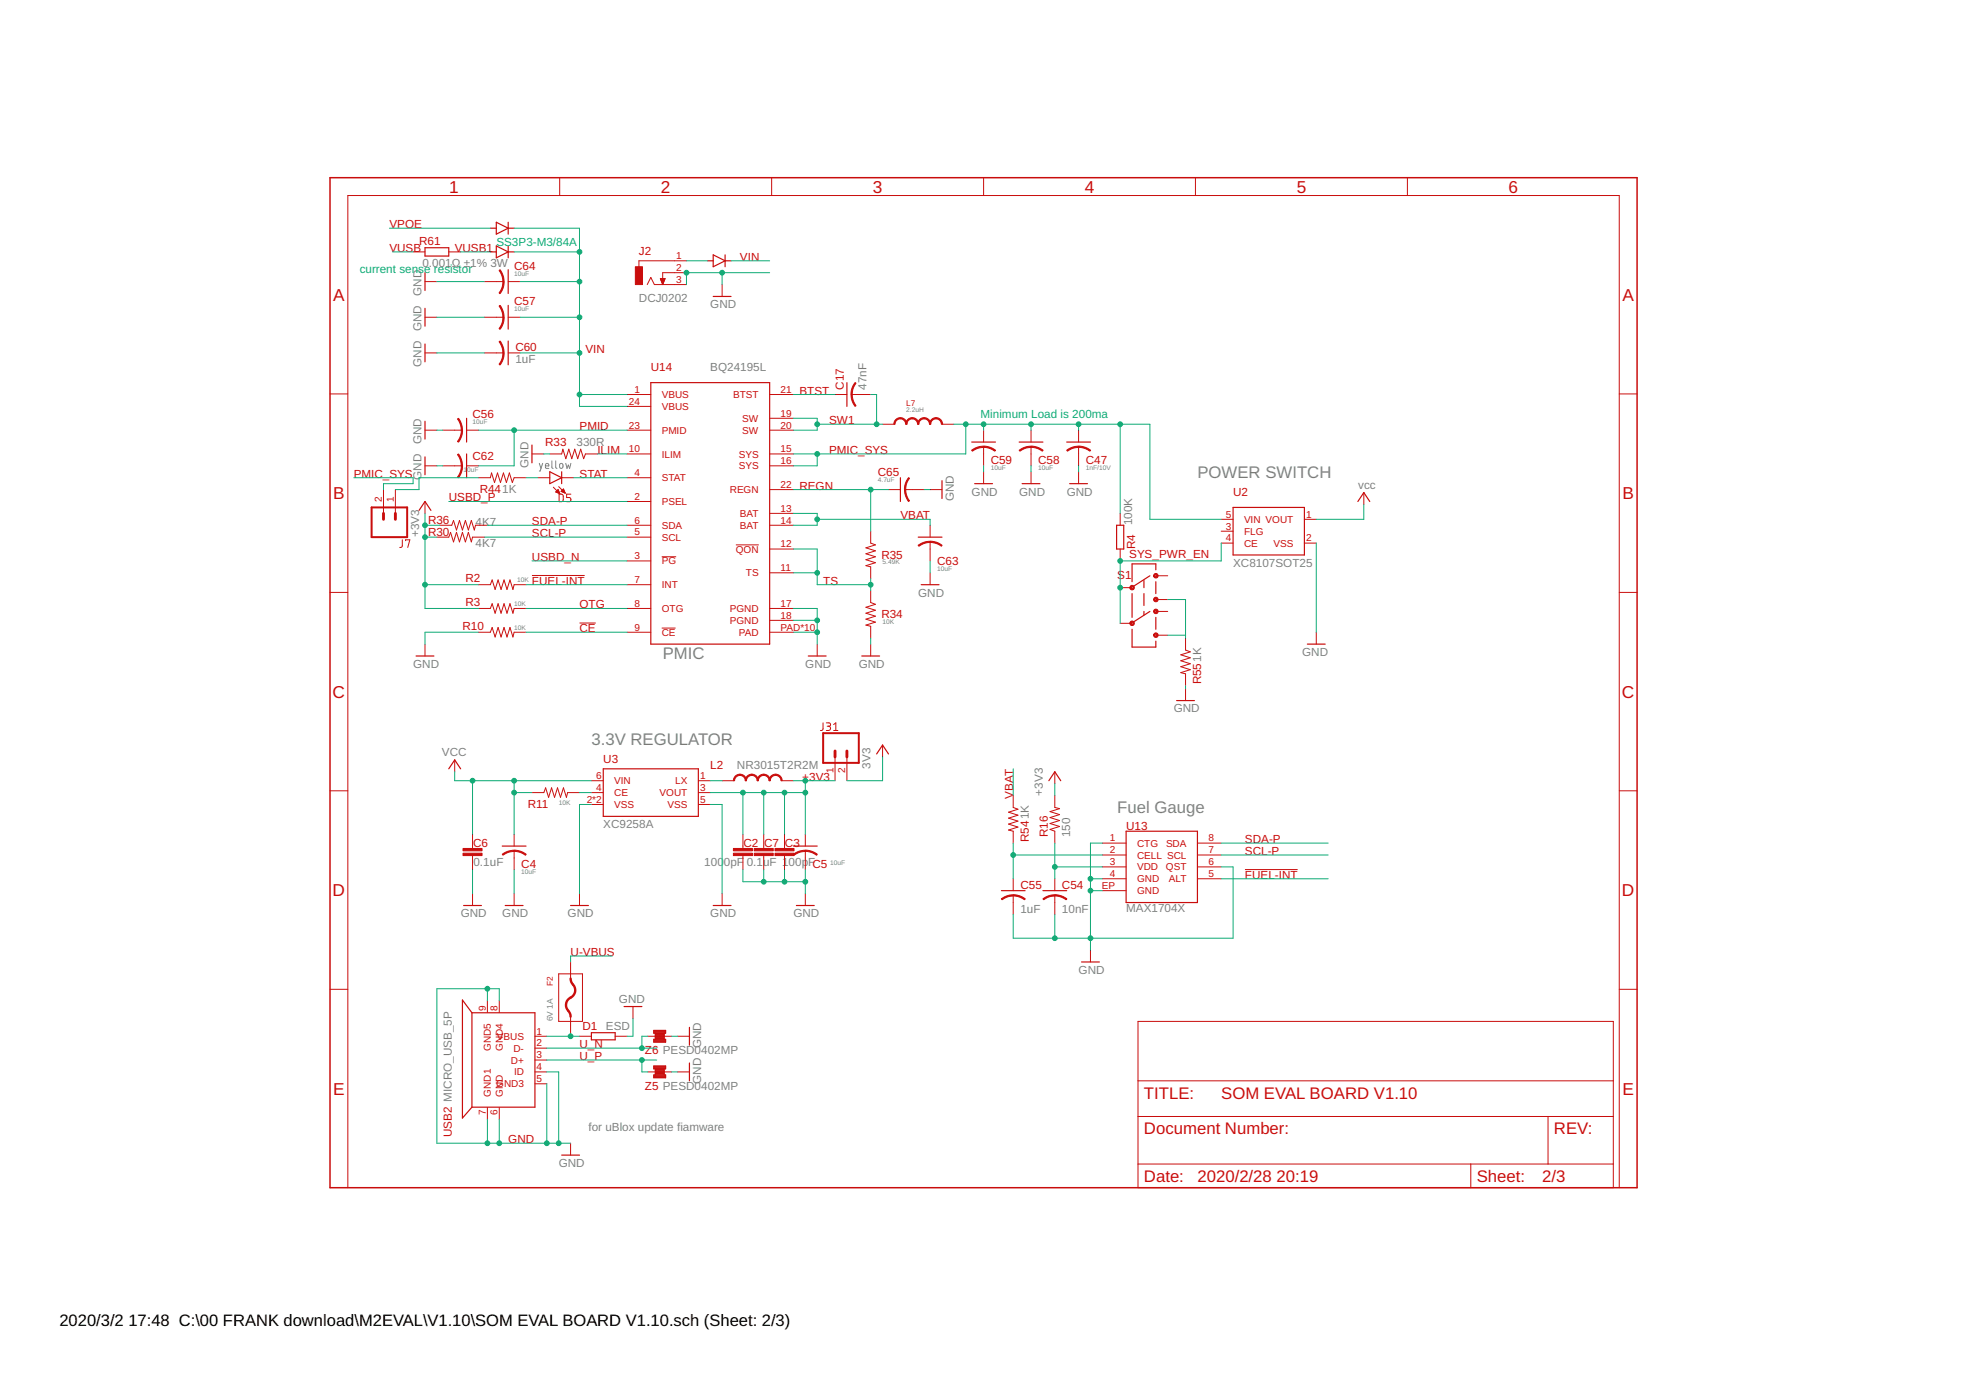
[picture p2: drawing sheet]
<svg xmlns="http://www.w3.org/2000/svg" width="420mm" height="297mm" viewBox="0 0 420 297" stroke-linecap="round" stroke-linejoin="round" font-family="sans-serif">
<path d="M115.3 99l.3 1.1M116 99l-.6 1.6h-.1M116.6 99.6h.7a.38 .38 0 0 0-.3-.5 .38 .38 0 0 0-.4 .3v.6l.7 .1M117.9 98.5v1.3l.3 .3M118.8 98.5v1.3l.2 .3M119.7 99.1h.5l.1 .6a.36 .36 0 0 1-.3 .4 .36 .36 0 0 1-.4-.4zM120.9 99l.3 1.1 .3-.7 .2 .7 .3-1.1" fill="none" stroke="#808080" stroke-width=".21"/>
<g fill="none" stroke="#c90d0c" stroke-width=".21">
<path d="M119.6 38v3.8M164.9 38v3.8M210.2 38v3.8M255.5 38v3.8M300.8 38v3.8M88.3 53.8h2.5M95.9 53.8h2.5M141.1 59.5h1l-.5 1.3zM141.1 59.6h1M141.2 59.7h.9M141.2 59.8h.8M141.3 59.9h.7"/>
<path d="M146.7 55.7h-10.2v1.3M146.7 58.3h-5.1v2.5M90.8 75.4h2.6M90.8 67.8h2.6M90.8 60.2h2.6M103.5 75.4h4.1M103.5 67.8h4.1M103.5 60.2h4.1M108.6 75.4h2.5M108.6 67.8h2.5M108.6 60.2h2.5M138.3 60.8l.8-1.5 .7 1.5h6.9"/>
<path d="M141.3 60h.6M141.4 60.2h.5M141.4 60.3h.4M141.5 60.4h.3M141.5 60.5h.2M141.6 60.7h.1M141.6 60.8h.1M154.3 60.8v2.6M70.5 84.2h3.8M90.8 99.5h2.6M90.8 91.9h2.6M94.6 99.5h4.1"/>
<path d="M94.6 91.9h4.1M99.7 99.5h2.6M99.7 91.9h2.6M113.7 97h2.5M117.5 97h2.5l.3-1 .6 2 .7-2 .6 2 .6-2 .7 2 .6-2 .6 2 .4-1h2.6M134 84.3h5.1M134 86.8h5.1M134 97h5.1M134 91.9h5.1M164.5 84.3h5.1M164.5 97h5.1M164.5 99.5h5.1"/>
<path d="M164.5 89.4h5.1M164.5 91.9h5.1M178.5 84.3h2.5M182 84.3h4.1M188.6 90.7h2.6M201.3 90.7h2.6M210.2 91.9v2.6M210.2 95.5v4M220.3 91.9v2.6M220.3 95.5v4M230.5 91.9v2.6M230.5 95.5v4"/>
<path d="M346.1 84.2h3.8M82 104.6v5.1M84.5 104.6v5.1M86 115.4v1.4l-.6 .2M86.7 115.5v-.1h.9l-.5 1.6M90.8 107.2v2.5M93.4 114.8h2.5l.4-1 .6 2 .7-2 .6 2 .6-2 .7 2 .6-2 .6 2 .3-1h2.5M94 112.2h2.5l.4-1 .7 2.1 .6-2.1 .6 2.1 .7-2.1 .6 2.1 .6-2.1 .7 2.1 .2-1.1h2.6M102.3 102.1h2.5l.3-1 .6 2 .6-2 .7 2 .6-2 .6 2 .7-2 .6 2 .4-1h2.5M115 102.1h2.5M118.3 104.1l1.4 1.4M118.8 105.1l.5-.5 .4 .9z"/>
<path d="M118.9 105.2h.6M118.9 105.1h.6M119 104.9h.4M119.1 104.8h.3M119.1 105.3h.5M119.2 104.7h.1M119.4 104l1.4 1.4M119.4 105.4h.2M119.5 105.6h.6l.3 .3v1l-.3 .3h-.6zM119.9 105l.5-.5 .4 .9zM120 104.9h.6M120 105.1h.6"/>
<path d="M120 102.1h2.6M120.1 104.8h.4M120.2 104.7h.3M120.3 105.2h.4M120.4 104.6h.1M120.6 105.3h.2M122 105.6h-.9v.7h.5a.45 .45 0 0 1 .4 .5 .45 .45 0 0 1-.4 .4h-.5M134 107.2h5.1M134 119.9h5.1M134 102.1h5.1M134 114.8h5.1M134 112.2h5.1"/>
<path d="M141.4 119h3.1M157.3 116.4h4.9M164.5 112.2h5.1M164.5 117.3h5.1M164.5 109.7h5.1M164.5 104.6h5.1M186.1 113.5v2.6l1 .3-2 .7 2 .6-2 .6 2 .7-2 .6 2 .6-2 .7 1 .2v2.6M189.9 104.6h2.5M193.4 104.6h4.1M198.8 104.6h2.5M198.8 112.2v2.6M198.8 115.8v4.1"/>
<path d="M210.2 100.8v2.6M220.3 100.8v2.6M230.5 100.8v2.6M239.4 109.7v2.5M239.4 117.3v2.6M261 111h2.5M261 113.5h2.5M261 116.1h2.5M278.8 111h2.5M278.8 116.1h2.5M291.5 105.3v2.5M70.5 126.6h3.8"/>
<path d="M90.8 137.6v2.6M102.3 124.9h2.5l.4-1 .6 2.1 .6-2.1 .7 2.1 .6-2.1 .7 2.1 .6-2.1 .6 2.1 .3-1.1h2.5M102.3 130h2.5l.4-1 .6 2 .6-2 .7 2 .6-2 .7 2 .6-2 .6 2 .3-1h2.5M102.3 135.1h2.5l.4-1 .6 2 .6-2 .7 2 .6-2 .7 2 .6-2 .6 2 .3-1h2.5M113.7 123h11.2M123.8 133.1h3.5M134 124.9h5.1M134 130h5.1M134 135.1h5.1M141.4 134.2h3M164.5 130h5.1M164.5 135.1h5.1"/>
<path d="M164.5 122.4h5.1M164.5 132.6h5.1M174.6 137.6v2.6M186.1 126.2v2.6l1 .3-2 .7 2 .6-2 .6 2 .7-2 .6 2 .6-2 .7 1 .2v2.6M186.1 137.6v2.6M198.8 122.4v2.5M239.4 125.6h2.5M239.4 133.2h2.5M247 123h2.6M247 128.1h2.6M247 130.7h2.6M247 135.7h2.6"/>
<path d="M253.4 136.4v2.5l1 .4-2.1 .6 2.1 .7-2.1 .6 2.1 .6-2.1 .7 2.1 .6-2.1 .6 1.1 .3v2.5M281.3 135.1v2.5M346.1 126.6h3.8M175.9 154.5v1.4l-.2 .2h-.4M176.6 154.5h.5a.36 .36 0 0 1 .4 .3 .36 .36 0 0 1-.4 .4h-.3M177.1 155.2a.46 .46 0 0 1 .4 .4 .46 .46 0 0 1-.4 .5h-.5M178.2 156.1h.9M178.2 154.8l.4-.3v1.6M188.6 159.2v2.6M253.4 147.2v2.5M70.5 169h3.8M97.2 162.4v2.5"/>
<path d="M101 178.3v3M109.9 178.3v2.5M113.7 169.4h2.5l.4-1 .6 2 .7-2 .6 2 .6-2 .7 2 .6-2 .7 2 .2-1h2.5M126.4 166.8h2.5M126.4 169.4h2.5M126.4 171.9h2.5M149.2 166.8h2.6M149.2 169.4h2.6M149.2 171.9h2.6M154.3 166.8h2.6M158.8 178.3v3M163.2 178.3v3"/>
<path d="M167 166.8h2.6M167.7 178.3v3M172.1 178.3v2.5M178.5 161.8v5M181 161.8v5M216.5 170v2.6l1.1 .3-2.1 .7 2.1 .6-2.1 .6 2.1 .7-2.1 .6 2.1 .6-2.1 .7 1 .2v2.6M225.4 170v2.6l1 .2-2 .6 2 .7-2 .6 2 .6-2 .7 2 .6-2 .6 1 .4v2.6M225.4 164.9v2.6M346.1 169h3.8M101 182.8v3.1M101 191v2.5M109.9 181.8v4.1"/>
<path d="M109.9 191v2.5M123.8 191v2.5M154.3 191v2.5M158.8 182.8v3.1M163.2 182.8v3.1M167.7 182.8v3.1M172.1 181.8v4.1M172.1 191v2.5M216.5 187.8v2.5M216.5 191.3v4.1M225.4 187.8v2.5M225.4 191.3v4.1"/>
<path d="M235.6 180.2h5.1M235.6 182.7h5.1M235.6 185.3h5.1M235.6 187.8h5.1M235.6 190.3h5.1M255.9 180.2h5.1M255.9 182.7h5.1M255.9 185.3h5.1M255.9 187.8h5.1M266.1 185.8h11.2M70.5 211.4h3.8M104.2 213.8v2.6"/>
<path d="M106.7 213.8v2.6M119.4 208.1h5.1v10.2h-5.1zM121.9 205.6v3.5M121.9 217.3v3.5M135.3 215.1v2.5M233 203v2.6M243.2 218.3h101.6v35.5h-101.6zM346.1 211.4h3.8M104.2 236.7v2.5M106.7 236.7v2.5M114.3 226.5h2.6M114.3 229.1h2.6"/>
<path d="M114.3 231.6h2.6M114.3 224h2.6M114.3 221.4h2.6M123.8 221.4h2.6M131.5 221.4h2.5M138.5 229.1h5M138.5 221.4h5M139.7 227.8h2.6v.6h-.4v1.3h.4v.6h-2.6v-.6h.3v-1.3h-.3zM139.7 220.2h2.6v.6h-.4v1.3h.4v.6h-2.6v-.6h.3v-1.3h-.3zM139.7 230.3h2.6M139.7 230.1h2.6M139.7 230h2.6"/>
<path d="M139.7 229.9h2.6M139.7 229.8h2.6M139.7 228.3h2.6M139.7 228.2h2.6M139.7 228.1h2.6M139.7 228h2.6M139.7 222.7h2.6M139.7 222.5h2.6M139.7 222.4h2.6M139.7 222.3h2.6M139.7 222.2h2.6M139.7 220.7h2.6"/>
<path d="M139.7 220.6h2.6M139.7 220.5h2.6M139.7 220.4h2.6M139.7 220.2h2.6M140 229.7h1.9M140 229.5h1.9M140 229.4h1.9M140 229.3h1.9M140 229.2h1.9M140 228.9h1.9M140 228.8h1.9M140 228.7h1.9"/>
<path d="M140 228.6h1.9M140 228.5h1.9M140 222.1h1.9M140 221.9h1.9M140 221.8h1.9M140 221.7h1.9M140 221.6h1.9M140 221.3h1.9M140 221.2h1.9M140 221.1h1.9M140 221h1.9M140 220.9h1.9"/>
<path d="M144.8 229.1h2.5M144.8 221.4h2.5M243.2 238.6h101.6M243.2 231h101.6M330.8 238.6v10.2M74.3 253.8v-212h271.8v212M121.9 244.3v2.5M243.2 248.8h101.6M314.3 248.8v5"/>
</g>
<path d="M70.5 38h279.4v215.8h-279.4z" fill="none" stroke="#c90d0c" stroke-width=".32"/>
<g fill="none" stroke="#c90d0c" stroke-width=".25">
<path d="M90.8 52.9h5.1v1.8h-5.1zM90.8 58.3v3.8M104.8 53.8h1.3M104.8 48.8h1.3M106.1 47.5l2.5 1.3-2.5 1.2zM106.1 52.6l2.5 1.2-2.5 1.3zM108.6 47.5v2.5M108.6 52.6v2.5M108.6 57.6v5.1M108.6 53.8h1.3M108.6 48.8h1.3M151.2 55.7h1.2"/>
<path d="M152.4 54.5l2.6 1.2-2.6 1.3zM155 54.5v2.5M155 55.7h1.2M90.8 65.9v3.8M90.8 73.5v3.8M108.6 65.3v5M108.6 72.9v5.1M152.4 63.4h3.8M90.8 90v3.8M90.8 97.6v3.9M99.7 89.4v5.1M99.7 97v5.1"/>
<path d="M113.7 95.1v3.8M139.1 81.8h25.4v55.8h-25.4zM181 81.8v5M207.7 94.5h5M217.8 94.5h5.1M228 94.5h5M89.6 109.1l1.2-1.9 1.3 1.9M117.5 100.8l2.5 1.3-2.5 1.3zM120 100.8v2.6M192.4 102.1v5.1M196.2 114.8h5.1M201.3 102.7v3.8"/>
<path d="M208.3 103.4h3.8M218.4 103.4h3.8M228.6 103.4h3.8M238.6 112.2h1.6v5.1h-1.6zM263.5 108.4h15.3v10.2h-15.3zM290.2 107.2l1.3-1.9 1.2 1.9M196.9 124.9h3.8M241.9 134.5v3.8h5.1v-1.3M241.9 126.9v5M244.5 124.1v1.5M244.5 126.9v2.5M244.5 130.7v.7"/>
<path d="M245.7 123l-3.5 2.3M245.7 130.7l-3.5 2.2M247 121.8v-1.3h-5.1v3.8M247 124.3v2.6M247 131.9v2.6M279.4 137.6h3.8M88.9 140.2h3.8M172.7 140.2h3.9M184.2 140.2h3.8M251.5 149.7h3.8M95.9 164.3l1.3-1.9 1.2 1.9M128.9 164.3h20.3v10.2h-20.3z"/>
<path d="M187.3 161.1l1.3-1.9 1.3 1.9M224.2 166.8l1.2-1.9 1.3 1.9M240.7 177.6h15.2v15.3h-15.2zM99.1 193.5h3.8M107.3 180.8h5.1M108 193.5h3.8M121.9 193.5h3.9M152.4 193.5h3.8M169.6 180.8h5M170.2 193.5h3.8M214 190.3h5.1M222.9 190.3h5.1"/>
<path d="M100.9 216.4v20.2M100.9 216.4h13.4v20.2h-13.4M100.9 216.4l-2.1-2.7v25.2l2.1-2.3M133.4 215.1h3.8M147.3 219.5v3.9M231.1 205.6h3.8M126.4 220.7h5.1v1.5h-5.1zM147.3 227.2v3.8M120 246.8h3.8"/>
</g>
<g fill="#c90d0c" stroke="#c90d0c" stroke-width=".21">
<path d="M191.4 89.7l.6-.4h.4v.2l-.5 .1-.4 .3-.2 .8h-.3l.1-.5z" fill-rule="evenodd"/>
<path d="M192.4 89.3a1.37 1.37 0 0 1 1.4 1.4h-.2l-.3-.8-.4-.3-.5-.1z" fill-rule="evenodd"/>
<path d="M194 89.7l.5-.4h.5v.2l-.5 .1-.4 .3-.3 .8h-.2v-.5z" fill-rule="evenodd"/>
<path d="M195 89.3a1.37 1.37 0 0 1 1.4 1.4h-.3l-.2-.8-.4-.3-.5-.1z" fill-rule="evenodd"/>
<path d="M196.5 89.7l.5-.4h.5v.2l-.5 .1-.4 .3-.2 .8h-.3l.1-.5z" fill-rule="evenodd"/>
<path d="M197.5 89.3a1.37 1.37 0 0 1 1.4 1.4h-.3l-.2-.8-.4-.3-.5-.1z" fill-rule="evenodd"/>
<path d="M199.1 89.7l.5-.4h.4v.2l-.5 .1-.4 .3-.2 .8h-.3l.1-.5z" fill-rule="evenodd"/>
<path d="M200 89.3a1.37 1.37 0 0 1 1.4 1.4h-.2l-.3-.8-.4-.3-.5-.1z" fill-rule="evenodd"/>
<path d="M98.6 91.9h.2v.9l-.4 1-.4 .7-.2-.2 .7-1.3z" fill-rule="evenodd"/>
<path d="M97.8 89.5l.2-.1 .4 .7 .4 1v.8h-.2l-.2-1z" fill-rule="evenodd"/>
<path d="M210.2 95.3l1.4 .3 1.2 .6-.2 .2-1.4-.7-1-.1z" fill-rule="evenodd"/>
<path d="M207.6 96.2l1.3-.6 1.3-.2v.2l-1 .1-1.4 .7z" fill-rule="evenodd"/>
<path d="M220.3 95.3l1.4 .3 1.2 .6-.1 .2-1.4-.7-1.1-.1z" fill-rule="evenodd"/>
<path d="M217.8 96.2l1.2-.6 1.3-.2v.2l-1 .1-1.3 .7z" fill-rule="evenodd"/>
<path d="M194.2 102.1l.2 .1-.7 1.4-.2 1h-.2l.2-1.3z" fill-rule="evenodd"/>
<path d="M193.3 104.6h.3l.1 1 .7 1.4-.2 .2-.7-1.2z" fill-rule="evenodd"/>
<path d="M198.8 115.7l1.3 .2 1.2 .6-.1 .2-.9-.5-1.5-.3z" fill-rule="evenodd"/>
<path d="M196.2 116.5l1.2-.6 1.4-.2v.2l-1 .2-1.4 .6z" fill-rule="evenodd"/>
<path d="M107.5 67.8h.2v.8l-.4 1.1-.5 .7-.1-.2 .7-1.4z" fill-rule="evenodd"/>
<path d="M106.7 65.4l.2-.1 .4 .7 .4 1v.8h-.2l-.2-1z" fill-rule="evenodd"/>
<path d="M107.5 60.2h.2v.8l-.4 1.1-.5 .7-.1-.2 .7-1.4z" fill-rule="evenodd"/>
<path d="M106.7 57.8l.2-.2 .4 .7 .4 1.1v.8h-.2l-.2-1z" fill-rule="evenodd"/>
<path d="M98.6 99.5h.2v.9l-.4 1-.4 .7-.2-.1 .5-.9z" fill-rule="evenodd"/>
<path d="M97.8 97.2l.2-.2 .4 .7 .4 1v.8h-.2l-.2-1z" fill-rule="evenodd"/>
<path d="M182.8 81.7l.1 .2-.5 .9-.3 1.5h-.2l.2-1.3z" fill-rule="evenodd"/>
<path d="M181.9 84.3h.2l.2 1 .6 1.4-.2 .1-.6-1.1z" fill-rule="evenodd"/>
<path d="M230.5 95.3l1.4 .3 1.2 .6-.2 .2-1.4-.7-1-.1z" fill-rule="evenodd"/>
<path d="M228 96.2l1.2-.6 1.3-.2v.2l-1 .1-1.4 .7z" fill-rule="evenodd"/>
<path d="M157.1 165.8l1-.4v.3l-.9 .4-.2 .7h-.3l.1-.4z" fill-rule="evenodd"/>
<path d="M158.1 165.4a1.37 1.37 0 0 1 1.4 1.4h-.2l-.3-.7-.9-.4z" fill-rule="evenodd"/>
<path d="M159.7 165.8l1-.4v.3l-.9 .4-.3 .7h-.2v-.4z" fill-rule="evenodd"/>
<path d="M160.7 165.4a1.37 1.37 0 0 1 1.4 1.4h-.3l-.2-.7-.9-.4z" fill-rule="evenodd"/>
<path d="M162.2 165.8l1-.4v.3l-.5 .1-.4 .3-.2 .7h-.3l.1-.4z" fill-rule="evenodd"/>
<path d="M163.2 165.4a1.37 1.37 0 0 1 1.4 1.4h-.2l-.3-.7-.9-.4z" fill-rule="evenodd"/>
<path d="M164.8 165.8l1-.4v.3l-.6 .1-.3 .3-.3 .7h-.2v-.4z" fill-rule="evenodd"/>
<path d="M165.8 165.4a1.37 1.37 0 0 1 1.4 1.4h-.3l-.3-.7-.8-.4z" fill-rule="evenodd"/>
<path d="M241.6 125.2a.49 .49 0 0 1 .8 .2 .49 .49 0 0 1-.4 .7 .49 .49 0 0 1-.6-.5h.3a.24 .24 0 0 1 .3-.2 .24 .24 0 0 1 .1 .4 .24 .24 0 0 1-.4-.1l-.3-.1z" fill-rule="evenodd"/>
<path d="M246.7 122.7a.49 .49 0 0 1 .8 .1 .49 .49 0 0 1-.4 .7 .49 .49 0 0 1-.6-.5h.3a.24 .24 0 0 1 .3-.2 .24 .24 0 0 1 .1 .4 .24 .24 0 0 1-.4-.1l-.3-.1z" fill-rule="evenodd"/>
<path d="M246.7 127.7a.49 .49 0 0 1 .8 .2 .49 .49 0 0 1-.4 .7 .49 .49 0 0 1-.6-.5h.3a.23 .23 0 0 1 .3-.2 .23 .23 0 0 1 .1 .4 .23 .23 0 0 1-.4-.1l-.3-.1z" fill-rule="evenodd"/>
<path d="M246.7 130.3a.49 .49 0 0 1 .8 .2 .49 .49 0 0 1-.4 .6 .49 .49 0 0 1-.6-.4h.3a.23 .23 0 0 1 .3-.3 .23 .23 0 0 1 .1 .4 .23 .23 0 0 1-.4-.1h-.3z" fill-rule="evenodd"/>
<path d="M246.7 135.4a.49 .49 0 0 1 .8 .1 .49 .49 0 0 1-.4 .7 .49 .49 0 0 1-.6-.5h.3a.23 .23 0 0 1 .3-.2 .23 .23 0 0 1 .1 .4 .23 .23 0 0 1-.4-.1l-.3-.1z" fill-rule="evenodd"/>
<path d="M241.6 132.8a.49 .49 0 0 1 .8 .2 .49 .49 0 0 1-.4 .7 .49 .49 0 0 1-.6-.5h.3a.23 .23 0 0 1 .3-.2 .23 .23 0 0 1 .1 .3 .23 .23 0 0 1-.4 0l-.3-.1z" fill-rule="evenodd"/>
<path d="M225.4 191.2l1.4 .2 1.2 .7-.2 .2-1.3-.7-1.1-.1z" fill-rule="evenodd"/>
<path d="M222.9 192.1l1.2-.7 1.3-.2v.3l-1 .1-1.3 .7z" fill-rule="evenodd"/>
<path d="M216.5 191.2l1.4 .2 1.2 .7-.2 .2-1.3-.7-1.1-.1z" fill-rule="evenodd"/>
<path d="M214 192.1l1.2-.7 1.3-.2v.3l-1 .1-1.3 .7z" fill-rule="evenodd"/>
<path d="M109.9 181.7l1.4 .2 1.2 .7-.2 .2-.9-.6-1.5-.3z" fill-rule="evenodd"/>
<path d="M107.3 182.6l1.2-.7 1.4-.2v.2l-1 .2-1.4 .7z" fill-rule="evenodd"/>
<path d="M172.1 181.7l1.4 .2 1.2 .7-.2 .2-.9-.6-1.5-.3z" fill-rule="evenodd"/>
<path d="M169.6 182.6l1.2-.7 1.3-.2v.2l-1 .2-1.4 .7z" fill-rule="evenodd"/>
<path d="M107.5 75.4h.2v.8l-.4 1.1-.5 .7-.1-.2 .7-1.3z" fill-rule="evenodd"/>
<path d="M106.7 73l.2-.1 .4 .7 .4 1v.8h-.2l-.2-1z" fill-rule="evenodd"/>
</g>
<path d="M121.9 209.1l.3 1a1.89 1.89 0 0 1-.6 3.3 1.85 1.85 0 0 0 0 2.9l.3 1" fill="none" stroke="#c90d0c" stroke-width=".51"/>
<g fill="#c90d0c" stroke="#c90d0c" stroke-width=".21">
<path d="M135.8 57h1.5v3.8h-1.5z"/>
<path d="M99 181.3h4v.5h-4z"/>
<path d="M99 182.3h4v.5h-4z"/>
<path d="M161.2 181.3h4v.5h-4z"/>
<path d="M161.2 182.3h4v.5h-4z"/>
<path d="M156.7 181.3h4.1v.5h-4.1z"/>
<path d="M156.7 182.3h4.1v.5h-4.1z"/>
<path d="M165.6 181.3h4.1v.5h-4.1z"/>
<path d="M165.6 182.3h4.1v.5h-4.1z"/>
</g>
<path d="M79.4 108.4h7.6v6.4h-7.6zM175.9 156.7h7.6v6.3h-7.6z" fill="none" stroke="#c90d0c" stroke-width=".42"/>
<path d="M82 109.7v1.3M84.5 109.7v1.3M178.5 160.5v1.3M181 160.5v1.3" fill="none" stroke="#c90d0c" stroke-width=".61"/>
<g fill="none" stroke="#0dab76" stroke-width=".21">
<path d="M83.2 48.8h21.6M83.9 53.8h4.4M98.4 53.8h6.4M109.9 48.8h13.9v38h10.2M109.9 53.8h13.9M146.7 55.7h4.5M154.3 58.3v2.5M156.2 55.7h8.3M164.5 58.3h-17.8v2.5M93.4 75.4h10.1M93.4 67.8h10.1M93.4 60.2h10.1"/>
<path d="M111.1 75.4h12.7M111.1 67.8h12.7M111.1 60.2h12.7M93.4 91.9h1.2M93.4 99.5h1.2M102.3 91.9h31.7M109.9 91.9v7.6h-7.6M116.2 97h1.3M123.8 84.3h10.2M127.7 97h6.3M169.6 89.4h5v2.5h-5M169.6 84.3h8.9"/>
<path d="M174.6 97v2.5h-5M174.6 90.7h14M186.1 84.3h1.2v6.4M203.9 90.7h41.8v20.3h15.3M206.4 90.7v6.3h-36.8M210.2 90.7v1.2M210.2 99.5v1.3M220.3 90.7v1.2M220.3 99.5v1.3M230.5 90.7v1.2M230.5 99.5v1.3M239.4 90.7v19"/>
<path d="M75.6 102.1h12.7v1.3h-6.3v1.2M90.8 109.7v20.3h11.5M90.8 112.2h3.2M90.8 114.8h2.6M95.9 107.2h38.1M102.3 102.1h-12.7v2.5h-5.1M103.5 114.8h30.5M104.2 112.2h29.8M112.4 102.1h2.6M113.7 119.9h20.3M122.6 102.1h11.4M169.6 109.7h5v2.5h-5"/>
<path d="M169.6 117.3h5v7.6h11.5M169.6 104.6h20.3M174.6 111h24.2v1.2M186.1 104.6v8.9M197.5 104.6h1.3M198.8 119.9v2.5M261 116.1v3.8h-21.6v13.3M281.3 116.1v19M291.5 107.8v3.2h-10.2M90.8 124.9h11.5M102.3 135.1h-11.5v2.5M112.4 135.1h21.6"/>
<path d="M112.4 130h21.6M112.4 124.9h21.6M169.6 135.1h5M169.6 130h5v7.6M169.6 132.6h5M169.6 122.4h5M186.1 123.7v2.5M186.1 136.4v1.2M249.6 128.1h3.8v8.3M249.6 135.7h3.8M253.4 146.5v.7M97.2 164.9v1.9h29.2"/>
<path d="M101 166.8v11.5M109.9 166.8v11.5M109.9 169.4h3.8M123.8 169.4h2.6M126.4 171.9h-2.6v19.1M151.8 171.9h2.5v19.1M151.8 166.8h2.5M151.8 169.4h20.3M158.8 169.4v8.9M163.2 169.4v8.9M167.7 169.4v8.9M169.6 166.8h8.9"/>
<path d="M172.1 166.8v11.5M188.6 161.8v5h-7.6M216.5 164.3v5.7M225.4 167.5v2.5M101 185.9v5.1M109.9 185.9v5.1M158.8 185.9v2.5h13.3M163.2 185.9v2.5M167.7 185.9v2.5M172.1 185.9v5.1M216.5 180.2v7.6M216.5 182.7h19.1"/>
<path d="M225.4 180.2v7.6M225.4 195.4v5.1M225.4 185.3h10.2M233 190.3h2.6M233 187.8h2.6M235.6 180.2h-2.6v22.8M261 185.3h2.5v15.2h-47v-5.1M261 180.2h22.8M261 187.8h22.8M261 182.7h22.8M104.2 211.3v2.5M106.7 213.8v-2.5h-13.3v33h28.5"/>
<path d="M130.8 204.3h-8.9v1.3M135.3 217.6v3.8h-1.3M104.2 239.2v5.1M106.7 239.2v5.1M116.9 231.6v12.7M116.9 229.1h2.5v15.2M116.9 221.4h6.9M116.9 226.5h23.5M116.9 224h23.5M121.9 220.8v.6M137.2 226.5v2.6h1.3M138.5 221.4h-1.3v2.6"/>
<path d="M143.5 229.1h1.3M143.5 221.4h1.3"/>
</g>
<g fill="#0dab76" stroke="#0dab76" stroke-width=".21">
<circle cx="174.6" cy="132.6" r=".51"/>
<circle cx="174.6" cy="135.1" r=".51"/>
<circle cx="172.1" cy="188.4" r=".51"/>
<circle cx="163.2" cy="188.4" r=".51"/>
<circle cx="167.7" cy="188.4" r=".51"/>
<circle cx="106.7" cy="244.3" r=".51"/>
<circle cx="116.9" cy="244.3" r=".51"/>
<circle cx="119.4" cy="244.3" r=".51"/>
<circle cx="104.2" cy="244.3" r=".51"/>
<circle cx="104.2" cy="211.3" r=".51"/>
<circle cx="146.7" cy="58.3" r=".51"/>
<circle cx="154.3" cy="58.3" r=".51"/>
<circle cx="233" cy="187.8" r=".51"/>
<circle cx="233" cy="190.3" r=".51"/>
<circle cx="225.4" cy="200.5" r=".51"/>
<circle cx="233" cy="200.5" r=".51"/>
<circle cx="90.8" cy="114.8" r=".51"/>
<circle cx="90.8" cy="112.2" r=".51"/>
<circle cx="90.8" cy="124.9" r=".51"/>
<circle cx="172.1" cy="169.4" r=".51"/>
<circle cx="172.1" cy="166.8" r=".51"/>
<circle cx="163.2" cy="169.4" r=".51"/>
<circle cx="158.8" cy="169.4" r=".51"/>
<circle cx="167.7" cy="169.4" r=".51"/>
<circle cx="239.4" cy="119.9" r=".51"/>
<circle cx="239.4" cy="125.6" r=".51"/>
<circle cx="174.6" cy="111" r=".51"/>
<circle cx="123.8" cy="67.8" r=".51"/>
<circle cx="123.8" cy="60.2" r=".51"/>
<circle cx="123.8" cy="75.4" r=".51"/>
<circle cx="123.8" cy="84.3" r=".51"/>
<circle cx="123.8" cy="53.8" r=".51"/>
<circle cx="174.6" cy="90.7" r=".51"/>
<circle cx="187.3" cy="90.7" r=".51"/>
<circle cx="109.9" cy="91.9" r=".51"/>
<circle cx="186.1" cy="124.9" r=".51"/>
<circle cx="174.6" cy="122.4" r=".51"/>
<circle cx="186.1" cy="104.6" r=".51"/>
<circle cx="174.6" cy="97" r=".51"/>
<circle cx="206.4" cy="90.7" r=".51"/>
<circle cx="210.2" cy="90.7" r=".51"/>
<circle cx="220.3" cy="90.7" r=".51"/>
<circle cx="239.4" cy="90.7" r=".51"/>
<circle cx="230.5" cy="90.7" r=".51"/>
<circle cx="109.9" cy="169.4" r=".51"/>
<circle cx="109.9" cy="166.8" r=".51"/>
<circle cx="101" cy="166.8" r=".51"/>
<circle cx="225.4" cy="185.3" r=".51"/>
<circle cx="216.5" cy="182.7" r=".51"/>
<circle cx="121.9" cy="221.4" r=".51"/>
<circle cx="137.2" cy="226.5" r=".51"/>
<circle cx="137.2" cy="224" r=".51"/>
</g>
<g font-size="3.7" fill="#c90d0c">
<text x="96" y="41.2">1</text>
<text x="141.2" y="41.2">2</text>
<text x="186.5" y="41.2">3</text>
<text x="231.8" y="41.2">4</text>
<text x="277.1" y="41.2">5</text>
<text x="322.4" y="41.2">6</text>
<text x="71.2" y="64.3">A</text>
<text x="346.7" y="64.3">A</text>
<text x="71.2" y="106.7">B</text>
<text x="346.7" y="106.7">B</text>
<text x="71.1" y="149.1">C</text>
<text x="346.6" y="149.1">C</text>
<text x="71.1" y="191.5">D</text>
<text x="346.6" y="191.5">D</text>
<text x="71.2" y="233.9">E</text>
<text x="346.7" y="233.9">E</text>
</g>
<g font-size="3.6" fill="#808080">
<text x="255.9" y="102.1">POWER SWITCH</text>
<text x="141.6" y="140.8">PMIC</text>
<text x="126.4" y="159.2">3.3V REGULATOR</text>
<text x="238.8" y="173.8">Fuel Gauge</text>
</g>
<g font-size="3.6" fill="#c90d0c">
<text x="244.5" y="234.8">TITLE:</text>
<text x="261" y="234.8">SOM EVAL BOARD V1.10</text>
<text x="244.5" y="242.4">Document Number:</text>
<text x="332.1" y="242.4">REV:</text>
<text x="244.5" y="252.5">Date:</text>
<text x="255.9" y="252.5">2020/2/28</text>
<text x="272.8" y="252.5">20:19</text>
<text x="315.6" y="252.5">Sheet:</text>
<text x="329.6" y="252.5">2/3</text>
</g>
<g font-size="3.5">
<text x="12.7" y="283.3">2020/3/2</text>
<text x="27.4" y="283.3">17:48 C:\00 FRANK download\M2EVAL\V1.10\SOM EVAL BOARD V1.10.sch (Sheet: 2/3)</text>
</g>
<g font-size="2.5" fill="#c90d0c">
<text x="83.2" y="53.8">VUSB</text>
<text x="83.2" y="48.8">VPOE</text>
<text x="89.6" y="52.3">R61</text>
<text x="97.2" y="53.8">VUSB1</text>
<text x="109.9" y="57.6">C64</text>
<text x="136.5" y="54.5">J2</text>
<text x="158.1" y="55.7">VIN</text>
<text x="109.9" y="65.3">C57</text>
<text x="110.1" y="75">C60</text>
<text x="125.1" y="75.4">VIN</text>
<text x="139.1" y="79.2">U14</text>
<text x="180.4" y="83.3" transform="rotate(-90 180.4 83.3)">C17</text>
<text x="101" y="89.4">C56</text>
<text x="170.8" y="84.3">BTST</text>
<text x="116.5" y="95.2">R33</text>
<text x="123.9" y="91.9">PMID</text>
<text x="177.2" y="90.7">SW1</text>
<text x="101" y="98.3">C62</text>
<text x="127.7" y="97">ILIM</text>
<text x="177.2" y="97">PMIC_SYS</text>
<text x="187.6" y="101.7">C65</text>
<text x="211.7" y="99.2">C59</text>
<text x="221.9" y="99.2">C58</text>
<text x="232" y="99.2">C47</text>
<text x="75.6" y="102.1">PMIC_SYS</text>
<text x="95.9" y="107.2">USBD_P</text>
<text x="102.5" y="105.4">R441K</text>
<text x="123.9" y="102.1">STAT</text>
<text x="170.8" y="104.6">REGN</text>
<text x="263.5" y="105.9">U2</text>
<text x="91.5" y="112">R36</text>
<text x="113.7" y="112.2">SDA-P</text>
<text x="192.4" y="111">VBAT</text>
<text x="91.5" y="114.6">R30</text>
<text x="113.7" y="119.9">USBD_N</text>
<text x="113.7" y="114.8">SCL-P</text>
<text x="188.4" y="119.4">R35</text>
<text x="241.3" y="119.2">SYS_PWR_EN</text>
<text x="242.6" y="117.3" transform="rotate(-90 242.6 117.3)">R4</text>
<text x="99.5" y="124.4">R2</text>
<text x="113.7" y="124.9">FUEL-INT</text>
<text x="175.9" y="124.9">TS</text>
<text x="200.3" y="120.8">C63</text>
<text x="238.8" y="123.8">S1</text>
<text x="99.5" y="129.5">R3</text>
<text x="123.9" y="130">OTG</text>
<text x="98.8" y="134.6">R10</text>
<text x="123.9" y="135.1">CE</text>
<text x="188.4" y="132.1">R34</text>
<text x="256.7" y="146.3" transform="rotate(-90 256.7 146.3)">R551K</text>
<text x="128.9" y="163">U3</text>
<text x="151.8" y="164.3">L2</text>
<text x="171.5" y="166.8">+3V3</text>
<text x="112.8" y="172.7">R11</text>
<text x="216.5" y="170.7" transform="rotate(-90 216.5 170.7)">VBAT</text>
<text x="219.8" y="179.9" transform="rotate(-90 219.8 179.9)">R541K</text>
<text x="223.9" y="178.9" transform="rotate(-90 223.9 178.9)">R16</text>
<text x="240.7" y="177.4">U13</text>
<text x="101.1" y="180.9">C6</text>
<text x="111.4" y="185.5">C4</text>
<text x="158.9" y="180.9">C2 C7 C3</text>
<text x="266.1" y="180.2">SDA-P</text>
<text x="266.1" y="182.7">SCL-P</text>
<text x="218.1" y="190">C55</text>
<text x="227" y="190">C54</text>
<text x="266.1" y="187.8">FUEL-INT</text>
<text x="121.9" y="204.3">U-VBUS</text>
<text x="124.5" y="220">D1</text>
<text x="123.9" y="226.5">U_P</text>
<text x="123.9" y="224">U_N</text>
<text x="137.8" y="225.3">Z6 PESD0402MP</text>
<text x="137.8" y="232.9">Z5 PESD0402MP</text>
<text x="96.6" y="243" transform="rotate(-90 96.6 243)">USB2 MICRO_USB_5P</text>
<text x="108.6" y="244.3">GND</text>
</g>
<g font-size="2.5" fill="#0dab76">
<text x="106.1" y="52.6">SS3P3-M3/84A</text>
<text x="76.9" y="58.3">current sense resistor</text>
<text x="209.6" y="89.4">Minimum Load is 200ma</text>
</g>
<g font-size="2.5" fill="#808080">
<text x="90.3" y="57.1">0.001Ω ±1% 3W</text>
<text x="90.1" y="63.2" transform="rotate(-90 90.1 63.2)">GND</text>
<text x="136.5" y="64.6">DCJ0202</text>
<text x="151.8" y="65.9">GND</text>
<text x="90.1" y="70.8" transform="rotate(-90 90.1 70.8)">GND</text>
<text x="110.1" y="77.6">1uF</text>
<text x="90.1" y="78.4" transform="rotate(-90 90.1 78.4)">GND</text>
<text x="151.8" y="79.2">BQ24195L</text>
<text x="185.2" y="83.3" transform="rotate(-90 185.2 83.3)">47nF</text>
<text x="90.1" y="94.9" transform="rotate(-90 90.1 94.9)">GND</text>
<text x="123.2" y="95.2">330R</text>
<text x="112.9" y="100" transform="rotate(-90 112.9 100)">GND</text>
<text x="90.1" y="102.6" transform="rotate(-90 90.1 102.6)">GND</text>
<text x="203.8" y="107.2" transform="rotate(-90 203.8 107.2)">GND</text>
<text x="207.7" y="105.9">GND</text>
<text x="217.8" y="105.9">GND</text>
<text x="228" y="105.9">GND</text>
<text x="290.3" y="104.5">vcc</text>
<text x="101.6" y="112.4">4K7</text>
<text x="241.9" y="112.2" transform="rotate(-90 241.9 112.2)">100K</text>
<text x="89.6" y="114.8" transform="rotate(-90 89.6 114.8)">+3V3</text>
<text x="101.6" y="116.8">4K7</text>
<text x="263.5" y="121.1">XC8107SOT25</text>
<text x="196.2" y="127.5">GND</text>
<text x="88.3" y="142.7">GND</text>
<text x="172.1" y="142.7">GND</text>
<text x="183.5" y="142.7">GND</text>
<text x="278.3" y="140.2">GND</text>
<text x="250.8" y="152.2">GND</text>
<text x="94.5" y="161.6">VCC</text>
<text x="157.5" y="164.3">NR3015T2R2M</text>
<text x="186.1" y="164.3" transform="rotate(-90 186.1 164.3)">3V3</text>
<text x="222.9" y="170" transform="rotate(-90 222.9 170)">+3V3</text>
<text x="128.9" y="177">XC9258A</text>
<text x="228.7" y="178.9" transform="rotate(-90 228.7 178.9)">150</text>
<text x="101.2" y="185">0.1uF</text>
<text x="150.5" y="185">100</text>
<text x="154.7" y="185">0pF</text>
<text x="159.6" y="185">0.1uF 100p</text>
<text x="172.7" y="185">FC5</text>
<text x="98.5" y="196">GND</text>
<text x="107.3" y="196">GND</text>
<text x="121.3" y="196">GND</text>
<text x="151.8" y="196">GND</text>
<text x="169.6" y="196">GND</text>
<text x="218.1" y="195">1uF</text>
<text x="227" y="195">10nF</text>
<text x="240.7" y="194.9">MAX1704X</text>
<text x="230.5" y="208.1">GND</text>
<text x="132.3" y="214.3">GND</text>
<text x="129.5" y="220">ESD</text>
<text x="149.9" y="224" transform="rotate(-90 149.9 224)">GND</text>
<text x="149.9" y="231.6" transform="rotate(-90 149.9 231.6)">GND</text>
<text x="125.8" y="241.8">for uBlox update fiamware</text>
<text x="119.4" y="249.4">GND</text>
</g>
<g font-size="2.1" fill="#c90d0c">
<text x="144.5" y="55.4">1</text>
<text x="144.5" y="57.9">2</text>
<text x="144.5" y="60.5">3</text>
<text x="135.6" y="84">1</text>
<text x="166.8" y="84">21</text>
<text x="134.4" y="86.5">24</text>
<text x="141.4" y="85.1">VBUS</text>
<text x="141.4" y="87.6">VBUS</text>
<text x="156.7" y="85.1">BTST</text>
<text x="166.8" y="89">19</text>
<text x="134.4" y="91.6">23</text>
<text x="141.4" y="92.7">PMID</text>
<text x="158.6" y="90.2">SW</text>
<text x="158.6" y="92.7">SW</text>
<text x="166.8" y="91.6">20</text>
<text x="134.4" y="96.7">10</text>
<text x="135.6" y="101.7">4</text>
<text x="141.4" y="97.8">ILIM</text>
<text x="157.9" y="97.8">SYS</text>
<text x="157.9" y="100.3">SYS</text>
<text x="166.8" y="96.7">15</text>
<text x="166.8" y="99.2">16</text>
<text x="81.6" y="107.4" transform="rotate(-90 81.6 107.4)">2</text>
<text x="84.1" y="107.4" transform="rotate(-90 84.1 107.4)">1</text>
<text x="135.6" y="106.8">2</text>
<text x="141.4" y="107.9">PSEL</text>
<text x="141.4" y="102.8">STAT</text>
<text x="156" y="105.4">REGN</text>
<text x="166.8" y="104.3">22</text>
<text x="135.6" y="111.9">6</text>
<text x="141.4" y="113">SDA</text>
<text x="158.1" y="110.5">BAT</text>
<text x="158.1" y="113">BAT</text>
<text x="166.8" y="109.3">13</text>
<text x="166.8" y="111.9">14</text>
<text x="262" y="110.6">5</text>
<text x="262" y="113.2">3</text>
<text x="265.9" y="111.7">VIN VOUT</text>
<text x="279.1" y="110.6">1</text>
<text x="135.6" y="119.5">3</text>
<text x="135.6" y="114.4">5</text>
<text x="141.4" y="115.5">SCL</text>
<text x="157.3" y="118.1">QON</text>
<text x="166.8" y="117">12</text>
<text x="262" y="115.7">4</text>
<text x="265.9" y="114.3">FLG</text>
<text x="265.9" y="116.8">CE</text>
<text x="272.2" y="116.8">VSS</text>
<text x="279.1" y="115.7">2</text>
<text x="135.6" y="124.6">7</text>
<text x="141.4" y="120.6">PG</text>
<text x="141.4" y="125.7">INT</text>
<text x="159.4" y="123.2">TS</text>
<text x="166.8" y="122">11</text>
<text x="135.6" y="129.7">8</text>
<text x="141.4" y="130.8">OTG</text>
<text x="156" y="130.8">PGND</text>
<text x="166.8" y="129.7">17</text>
<text x="135.6" y="134.7">9</text>
<text x="141.4" y="135.9">CE</text>
<text x="156" y="133.3">PGND</text>
<text x="157.9" y="135.9">PAD</text>
<text x="166.8" y="132.2">18</text>
<text x="166.8" y="134.7">PAD*10</text>
<text x="127.4" y="166.5">6</text>
<text x="131.3" y="167.6">VIN</text>
<text x="144.3" y="167.6">LX</text>
<text x="149.6" y="166.5">1</text>
<text x="178.1" y="165.3" transform="rotate(-90 178.1 165.3)">1</text>
<text x="180.6" y="165.3" transform="rotate(-90 180.6 165.3)">2</text>
<text x="125.4" y="171.6">2*2</text>
<text x="127.4" y="169">4</text>
<text x="131.3" y="170.1">CE</text>
<text x="131.3" y="172.7">VSS</text>
<text x="141" y="170.1">VOUT</text>
<text x="142.7" y="172.7">VSS</text>
<text x="149.6" y="171.6">5</text>
<text x="149.6" y="169">3</text>
<text x="237.1" y="179.8">1</text>
<text x="258.2" y="179.8">8</text>
<text x="237.1" y="182.4">2</text>
<text x="237.1" y="184.9">3</text>
<text x="243" y="180.9">CTG</text>
<text x="243" y="183.5">CELL SCL</text>
<text x="249.2" y="180.9">SDA</text>
<text x="258.2" y="184.9">6</text>
<text x="258.2" y="182.4">7</text>
<text x="235.5" y="190">EP</text>
<text x="237.1" y="187.4">4</text>
<text x="243" y="186">VDD</text>
<text x="243" y="188.6">GND</text>
<text x="243" y="191.1">GND</text>
<text x="249.2" y="186">QST</text>
<text x="249.8" y="188.6">ALT</text>
<text x="258.2" y="187.4">5</text>
<text x="103.8" y="216" transform="rotate(-90 103.8 216)">9</text>
<text x="106.4" y="216" transform="rotate(-90 106.4 216)">8</text>
<text x="114.7" y="221.1">1</text>
<text x="104.9" y="224.6" transform="rotate(-90 104.9 224.6)">GND5</text>
<text x="106.2" y="222.2">VBUS</text>
<text x="107.5" y="224.6" transform="rotate(-90 107.5 224.6)">GND4</text>
<text x="109.2" y="227.3">D+</text>
<text x="109.7" y="224.7">D-</text>
<text x="114.7" y="226.2">3</text>
<text x="114.7" y="223.6">2</text>
<text x="106" y="232.4">GND3</text>
<text x="109.9" y="229.8">ID</text>
<text x="114.7" y="228.7">4</text>
<text x="114.7" y="231.2">5</text>
<text x="103.8" y="238.2" transform="rotate(-90 103.8 238.2)">7</text>
<text x="104.9" y="234.3" transform="rotate(-90 104.9 234.3)">GND1</text>
<text x="106.4" y="238.2" transform="rotate(-90 106.4 238.2)">6</text>
<text x="107.5" y="234.3" transform="rotate(-90 107.5 234.3)">GND</text>
</g>
<g font-size="1.8" fill="#c90d0c">
<text x="193.7" y="86.8">L7</text>
<text x="118.1" y="210.6" transform="rotate(-90 118.1 210.6)">F2</text>
</g>
<text font-size="1.8" fill="#808080" x="118.1" y="218.3" transform="rotate(-90 118.1 218.3)">6V 1A</text>
<g font-size="1.4" fill="#808080">
<text x="109.9" y="58.9">10uF</text>
<text x="109.9" y="66.5">10uF</text>
<text x="193.7" y="88.1">2.2uH</text>
<text x="101" y="90.7">10uF</text>
<text x="99.1" y="100.8">1</text>
<text x="99.9" y="100.8">0uF</text>
<text x="211.7" y="100.4">10uF</text>
<text x="221.9" y="100.4">10uF</text>
<text x="232" y="100.4">1nF/10V</text>
<text x="187.6" y="103">4.7uF</text>
<text x="110.5" y="124.4">10K</text>
<text x="188.6" y="120.6">5.49K</text>
<text x="200.3" y="122">10uF</text>
<text x="109.9" y="129.5">10K</text>
<text x="109.9" y="134.6">10K</text>
<text x="188.6" y="133.3">10K</text>
<text x="119.4" y="172">10K</text>
<text x="177.4" y="184.9">10uF</text>
<text x="111.4" y="186.8">10uF</text>
</g>
</svg>
